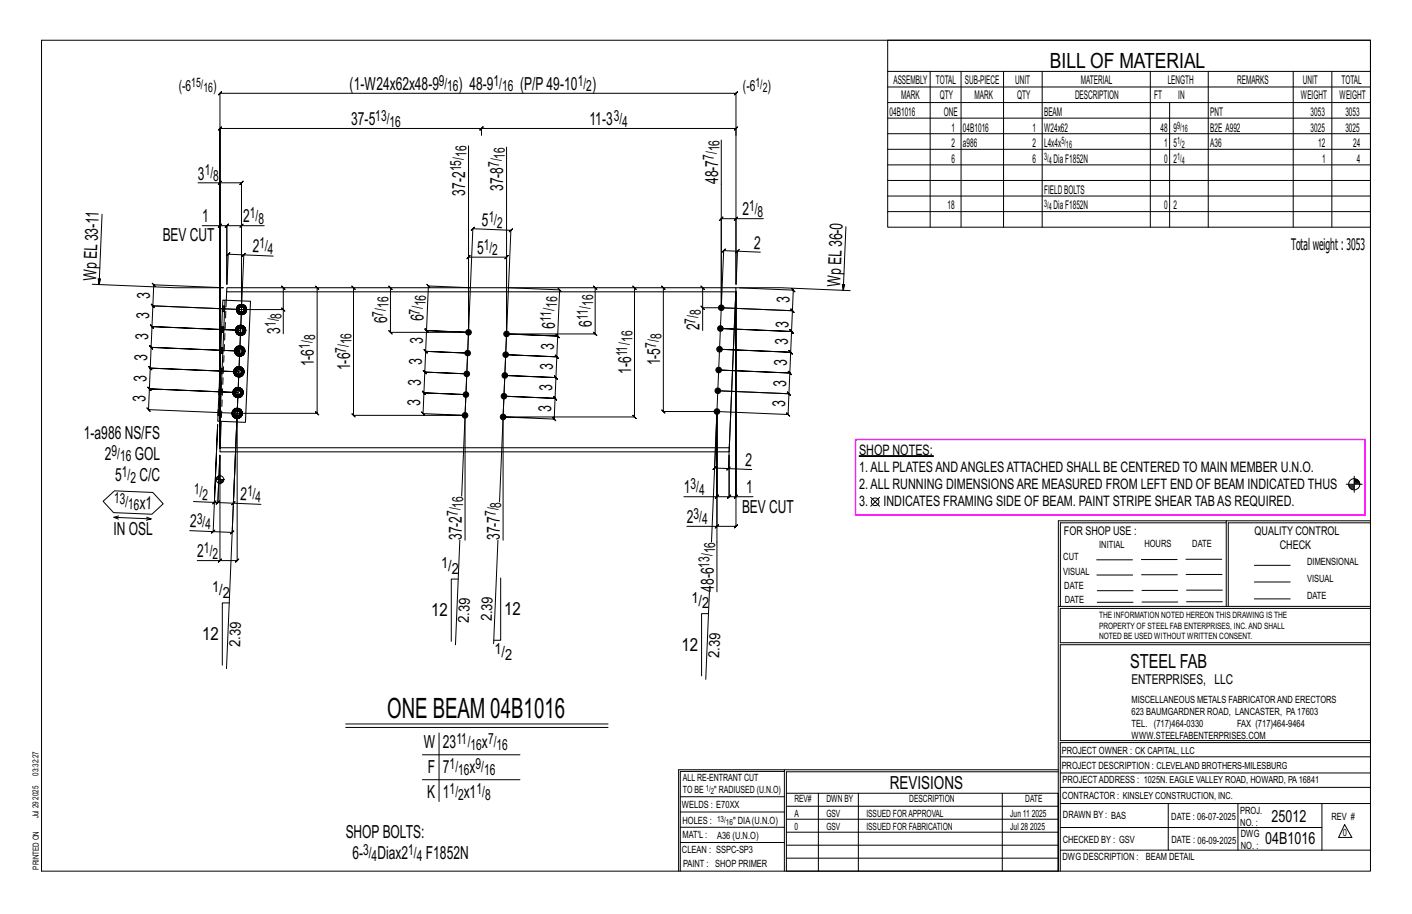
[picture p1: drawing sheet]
<svg xmlns="http://www.w3.org/2000/svg" width="432mm" height="279mm" viewBox="0 0 432 279" stroke-linecap="round" stroke-linejoin="round" font-family="sans-serif">
<g fill="#000" stroke="#000" stroke-width=".31">
<path d="M262.7 139.3h22.8v.2h-22.8z"/>
<circle cx="220.6" cy="94.1" r=".86"/>
<circle cx="142.7" cy="114.3" r=".86"/>
<circle cx="143" cy="107.9" r=".86"/>
<circle cx="143.3" cy="101.6" r=".86"/>
<circle cx="154.4" cy="114.8" r=".86"/>
<circle cx="154.6" cy="108.4" r=".86"/>
<circle cx="154.9" cy="102.1" r=".86"/>
<circle cx="219.5" cy="119.5" r=".86"/>
<circle cx="219.8" cy="113.1" r=".86"/>
<circle cx="220" cy="106.8" r=".86"/>
<circle cx="220.3" cy="100.4" r=".86"/>
<circle cx="142.2" cy="127" r=".86"/>
<circle cx="142.5" cy="120.6" r=".86"/>
<circle cx="153.8" cy="127.5" r=".86"/>
<circle cx="154.1" cy="121.1" r=".86"/>
<circle cx="219.2" cy="125.8" r=".86"/>
</g>
<g fill="none" stroke="#000" stroke-width=".31">
<path d="M12.7 12.3h406.4v254h-406.4zM271.5 12.3h147.6v57.2h-147.6zM147.2 39.3h77.9l-.5 .5 1-1-.5 .5v2.1M147.7 38.8l-1 1zM271.5 21.8h147.6M271.5 26.6h147.6M271.5 31.4h147.6M271.5 36.1h147.6M284.5 21.8v47.7M293.9 21.8v47.7M306.9 21.8v47.7M318.7 21.8v47.7"/>
<path d="M351.8 21.8v47.7M357.7 31.4v38.1M369.5 21.8v47.7M395.5 21.8v47.7M407.3 21.8v47.7M60.5 55.9h6.8v81.2v-68.1h-5.5M67.3 55.9l-.5 .5 1-1zM67.3 55.9h6.6l-.5 .5 1-1-.5 .5v38.7M143.3 44.6v57h-23.9l.5 .5-1-1 .5 .5v-13.6l.5 .5-1-1 .5 .5M147.2 41.4v-2.1l.5-.5-1 1 .5-.5h-79.9l.5-.5-1 1 .5-.5v97.8v-108.6l-.5 .5 1-1-.5 .5h157.8l-.5 .5 1-1-.5 .5v58.4M154.9 45v57.1v-23.5l.5-.5-1 1 .5-.5h-11.6l.5-.5-1 1 .5-.5v23l-2.1 50.1M220.6 42.8v51.3l-2.1 49-.5 .4 1-.9-.5 .5 4.3 .1"/>
<path d="M271.5 40.9h147.6M271.5 45.6h147.6M271.5 50.4h147.6M271.5 55.2h147.6M271.5 59.9h147.6M31.2 65.5l-.9 21.5-.3-1.8 .8 .1-.5 1.7M66.8 69.5l1-1zM67.3 69h2.1l-.5 .5 1-1-.5 .5v17.9v-17.9l-.5 .5 1-1-.5 .5h4.5M73.4 69.5l1-1zM74 78.4l1.1-1zM74.6 77.9l-4.8-.2 .5-.5-1 1 .5-.5-.4 9.2M80.8 69h-6.9v25.6l-2.5 59.2 8.4 .4"/>
<path d="M83.6 78.3l-9-.4-3.6 84.9 .5-.5-1 .9 .5-.4-5.8-.3M225 77.3l1.1-1zM225.1 66.8h-4.5l.5-.5-1 1 .5-.5v27.3M225.5 76.8l-4.2-.2 .5-.5-1 1 .5-.5-.7 17.5M225.6 66.3l-1 1zM232.5 77.1l-7-.3-.4 10.1M233.4 66.8h-8.3v20.1M258.7 69.3l-.8 19.5-.3-1.8h.7l-.4 1.8M271.5 64.7h147.6M28.2 86.9l25.4 1.1h14.7l-21.3-.9-.5-.6 1 1.1-.5-.5-.3 6.4-.4-.5 .9 1-.5-.5 27.2 1.1M72.3 94.6h.5M72.5 94l.4 .2-.1 .4"/>
<path d="M72.7 95.7l.5 .3M72.8 94.6l.1 .4-.5 .2M72.9 94.2l.3-.3-.4-.4a1.56 1.56 0 0 0-.1 2.2l.4-.4-.2-.3M73.1 99.5l-.6 .3M73.1 95.3l.3 .3-.2 .4 .6 .2M73.3 93.2l-.5 .3M73.4 95.6l.4 .1v.5l.6-.1M73.6 99.9l.4 .1 .2-.4 .5 .3-.4 .4M73.7 99.5h-.6l.1 .5-.3 .2M73.9 94.6l-27.2-1.1-.4-.5 .9 1-.5-.5-.2 6.3-.5-.5 1 1.1-.5-.6 27.1 1.2-27.1-1.2-.5-.5 1 1.1-.5-.6-.3 6.4-.5-.5 1 1-.5-.5 27.1 1.1-27.1-1.1-.5-.5 1 1-.5-.5-.3 6.3-.4-.5 .9 1.1-.5-.6 27.2 1.2-27.2-1.2-.4-.5 .9 1.1-.5-.6-.2 6.4-.5-.5 1 1-.5-.5 27.1 1.1-27.1-1.1-.5-.5 1 1-.5-.5-.3 6.3-.5-.5 1 1-.5-.5 27.1 1.2M73.9 94.6h12.7v7.4M73.9 93.6l.4 .1 .2-.5 .5 .4-.4 .3"/>
<path d="M73.9 93.1l-.6 .1 .2 .5-.3 .2M74.2 99.6l-.5-.1-.1 .4-.4 .1M74.3 93.7l.6 1h.5l-.2 .6M74.5 93.2l-.6-.1v.5l-.4 .1M74.5 95.4l.4 .4-.5 .3-.2-.5-.4 .1M74.7 99.9l.3 .5-.5 .2M74.8 95.1l.4 .2-.3 .5M74.9 94.7l-.7 .9M75 93.6l.3 .5-.5 .2M75.3 94.1l.1 .6M86.1 94.1l1 1zM86.6 88l-.5-.5 1 1-.5-.5v6.6"/>
<path d="M97 88l-.5-.5 1 1-.5-.5v38.4l-.5-.5 1 1-.5-.5h-24.5M108.1 88l-.5-.5 1 1-.5-.5v39l-.5-.5 1 1-.5-.5h34.1l-12.8-.6 .5 .6-1-1.1 .5 .5 .2-6.3 .5 .5-.9-1 .4 .5 12.9 .5-12.9-.5 .5 .5-.9-1 .4 .5 .3-6.4 .5 .6-1-1.1 .5 .5 12.8 .6-12.8-.6 .5 .6-1-1.1 .5 .5 .3-6.3 .4 .5-.9-1 .5 .5 12.8 .5-12.8-.5 .4 .5-.9-1 .5 .5 .2-6.3 .5 .5-.9-1.1 .4 .6 12.9 .5-12.9-.5 .5 .5-.9-1.1 .4 .6 .6-13.7 .5 .5-1-1 .5 .5 12.8 .6M155.5 88l15.6 .6-.4-.5 .9 1-.5-.5-.6 14.1-.4-.5 .9 1.1-.5-.6-15.6-.6 15.6 .6-.4-.5 .9 1.1-.5-.6-.2 6.4-.5-.5 1 1-.5-.5-15.7-.7 15.7 .7-.5-.5 1 1-.5-.5-.3 6.3-.5-.5 1 1-.5-.5-15.6-.6 15.6 .6-.5-.5 1 1-.5-.5-.3 6.4-.4-.6 .9 1.1-.5-.5-15.6-.7 15.6 .7-.4-.6 .9 1.1-.5-.5-.2 6.3-.5-.5 1 1-.5-.5-15.7-.6h40.2l.5 .5-1-1 .5 .5v-39.5l.5 .5-1-1 .5 .5M182 88l-.5-.5 1 1-.5-.5v14.1l-.5-.5 1 1-.5-.5h-27.1l-2.1 51.3M202.9 88l-.5-.5 1 1-.5-.5v37.8l-.5-.5 1 1-.5-.5h16.3v55.1M214.4 93.6l1 1zM214.9 88l-.5-.5 1 1-.5-.5v6.1M220.6 94.1l21.7 .9-.5-.5 1 1-.5-.5-.2 6.3-.5-.5 .9 1.1-.4-.6-21.8-.9 21.8 .9-.5-.5 .9 1.1-.4-.6-.3 6.4-.5-.5 1 1-.5-.5-21.8-.9 21.8 .9-.5-.5 1 1-.5-.5-.3 6.3-.4-.5 .9 1-.5-.5-21.7-.9 21.7 .9-.4-.5 .9 1-.5-.5-.2 6.4-.5-.6 .9 1.1-.4-.5-21.8-.9 21.8 .9-.5-.6 .9 1.1-.4-.5-.3 6.3-.5-.5 1 1-.5-.5-21.8-.9-1.6 39.9M220.6 94.1h-5.7v6.9M224.9 92.2l-2.1 51 7.1 .3M225.1 88h13.7l21.2 .8M226.1 88l16.5 .7-.5-.5 1 1-.5-.5-.3 6.3-.5-.5 1 1-.5-.5-21.7-.9"/>
<path d="M71.3 119.9l.5 .1M71.4 119.4l.5 .2-.1 .4M71.5 113.6h.5M71.7 113l.4 .2-.1 .4M71.8 120v.4l-.4 .1M71.8 107.3h.5M71.9 119.6l.2-.3-.4-.4a1.56 1.56 0 0 0 0 2.1l.3-.3-.2-.3M71.9 114.7l.5 .4M71.9 106.7l.5 .2-.1 .4M72 113.6l.1 .4-.5 .2M72.1 100.9h.5M72.1 113.2l.3-.3-.4-.4a1.56 1.56 0 0 0-.1 2.2l.4-.3-.2-.4"/>
<path d="M72.2 108.4l.5 .3M72.2 100.3l.5 .2-.1 .4M72.3 118.6l-.6 .3M72.3 107.3l.1 .4-.5 .1M72.3 114.4l.3 .2-.2 .5 .6 .1M72.4 106.9l.2-.3-.3-.4a1.56 1.56 0 0 0-.1 2.2l.4-.4-.2-.3M72.5 102l.4 .4M72.5 112.2l-.5 .3M72.6 100.9v.4l-.5 .2M72.6 108l.3 .2-.2 .5 .6 .1M72.6 114.6l.4 .1v.5l.6-.1M72.7 100.5l.2-.3-.4-.4a1.56 1.56 0 0 0 0 2.2l.3-.3-.2-.4"/>
<path d="M72.8 105.9l-.5 .3M72.8 119l.4 .1 .2-.5 .5 .4-.4 .3M72.8 101.7l.4 .2-.3 .5 .6 .1M72.9 118.5l-.6 .1 .1 .4-.3 .3M72.9 108.2l.4 .1v.5h.5M73.1 112.6l.4 .1 .2-.4 .5 .3-.4 .4M73.1 112.1l-.6 .1 .2 .5-.3 .2M73.2 101.9l.3 .1v.5l.6-.1M73.2 119.1l.6 1h.5l-.1 .6M73.4 106.3l.4 .1 .2-.5 .4 .4-.3 .3M73.4 105.8l-.6 .1 .2 .5-.4 .2M73.4 118.6l-.5-.1-.1 .5h-.4"/>
<path d="M73.5 112.7l.6 1h.5l-.2 .6M73.7 112.3l-.6-.2v.5l-.4 .1M73.8 114.4l.3 .4-.5 .3-.2-.5-.4 .1M73.8 106.4l.5 1h.5l-.1 .6M73.9 119l.3 .5-.5 .2M74 105.9l-.6-.1v.5l-.4 .1M74 114.1l.4 .2-.3 .5M74 108.1l.4 .3-.6 .4-.1-.5h-.4M74 100l.6 1h.5l-.1 .6M74.1 113.7l-.7 .9M74.2 112.6l.3 .5-.5 .2M74.2 119.5l.1 .6"/>
<path d="M74.2 107.7l.5 .3-.3 .4M74.3 101.7l.3 .4-.5 .3-.2-.5-.4 .1M74.3 107.4l-.6 .9M74.4 106.3l.4 .5-.5 .2M74.5 113.1l.1 .6M74.5 101.4l.5 .2-.4 .5M74.6 101l-.7 .9M74.8 106.8v.6M75 100.4l.1 .6M71 126.3h.5M71.1 125.7l.5 .2-.1 .4M71.4 127.4l.5 .3"/>
<path d="M71.5 126.3l.1 .4-.5 .2M71.6 125.9l.2-.3-.3-.4a1.56 1.56 0 0 0-.1 2.2l.4-.4-.2-.3M71.7 121l.4 .4M71.8 127l.3 .3-.2 .4 .6 .2M72 124.9l-.5 .3M72 120.7l.4 .2-.3 .5 .6 .1M72.1 127.3l.4 .1v.5l.6-.1M72.4 120.9l.3 .1v.5l.6-.1M72.5 126.4v45l.5-.5-1 1 .5-.5h-5.2M72.5 126.4l-3.2 78M72.6 125.3l.4 .1 .2-.4 .4 .3-.3 .4M72.6 124.8l-.6 .1 .2 .5-.4 .2"/>
<path d="M73 125.4l.6 1h.4l-.1 .6M73.2 125l-.6-.2v.5l-.4 .1M73.2 127.1l.4 .4-.5 .3-.2-.5-.4 .1M73.5 126.8l.4 .2-.3 .5M73.5 120.8l.3 .3-.5 .3-.2-.4h-.4M73.6 126.4l-.7 .9M73.6 125.3l.4 .5-.5 .2M73.7 120.4l.5 .3-.4 .4M73.8 120.1l-.7 .9M74 125.8v.6M31.5 153.2l3.5-3.2 11.7 .5 3.2 3.5-3.5 3.2-11.7-.5zM34.8 158.1l11.4 .5-1.4 .4"/>
<path d="M36.3 157.7l-1.5 .4 1.4 .6M44.8 158.1l1.4 .5M59.2 153.3l6.4 .3 1-23.8-1.4 32.7-7.2-.3M65 154.1l1.1-1zM65.6 153.6h1l-.5 .5 1-.9-.5 .4 .6-14.4-.6 14.4-.5 .5 1-.9-.5 .4 4.8 .2M65.9 146.6h2.8M66.2 146.1v.5M66.4 145.8v.8M66.6 145.6v1M66.8 145.5v1.1M67.1 145.4v1.2M67.3 148v-8.8v32.2h-7"/>
<path d="M67.5 146.6v1.1M67.7 146.6v1.1M67.9 146.6v1M68.1 146.6v.8M68.3 146.6v.5M70.9 154.3l1-1zM209.1 151.8h10.1v-26v35.1h-9.2M219.2 151.8l.5-.5-1 1zM219.2 151.8h3.8l-.5 .5 1-1-.5 .5v-12.6v12.6l-.5 .5 1-1-.5 .5h2.1M222.2 143.7l1.1-.9zM225.1 151.8l.5-.5-1 1zM230.3 151.8h-5.2v-62.8v71.9l.5-.5-1 1 .5-.5h-5.9"/>
<path d="M266.3 152l2.7 2.7M269 152l-2.7 2.7M375 159.8h-50.7v25.6M375 159.2h-51.3l-.1 107.1M411.7 148h4.9M412.4 148.3h1.7M412.5 148.6h1.6M412.6 148.9h1.5M412.9 149.2h1.2M413.2 149.5h.9M414.1 145.6v4.9M414.1 147.8h1.7"/>
<path d="M414.1 146.9h1.3M414.1 146.6h1M414.1 147.5h1.6M414.1 147.2h1.5M419.1 159.2h-44.1v26.2M419.1 159.8h-43.5v25.6M64.7 163l1-1zM66.8 171.9l1-1zM140.1 177h-2.1v19M140.6 165.1l-1.3 32M142.2 165.1v-38.1l2.4-57.1-.5 .5 1-1-.5 .5 11.6 .5-.5 .5 1.1-1-.6 .5-2.4 57.1v37.6M152.3 165.1l-1.3 31.7"/>
<path d="M153.1 176.7v19h-2.1M219.2 160.9l.5-.5-1 1zM335.4 171.1h10.9M335.4 175.8h11M349 171h11M349.1 175.7h11M362.7 171h10.9M362.7 175.6h11M383.6 172.8h11M383.6 177.9h11M70.1 184.3h-2.1v19M216.7 187.6h-2.2v19"/>
<path d="M216.9 180.9l-1.1 26.8M323.7 185.4h95.4M335.5 184.1h11M335.5 180.6h11M349.2 184h11M349.2 180.5h11M362.9 180.4h10.9M362.9 184h10.9M383.6 183.1h11M419.1 186h-94.9v10.5h94.9M419.1 197.1h-94.9v29.3h94.9v.6h-94.9v39.3M105.7 221.3h80.2"/>
<path d="M105.7 222.4h80.2M129.2 230.7h29.8M129.2 238.4h29.8M134.3 224.1v20.9M239.9 235.8h-31.9v30.5M239.9 235.3h-32.4v31M323.6 235.3h-83.7v31M323.6 235.9h-83.1v6.6M324.2 236.3h94.9M324.2 231.4h94.9M208 252.9h31.9M208 257.5h31.9"/>
<path d="M208 243.6h31.9M208 248.2h31.9M240.5 242.5h83.1v23.8h-83.1zM240.5 258.4h83.1M240.5 254.4h83.1M240.5 250.4h83.1M240.5 246.5h83.1M250.3 242.5v23.8M262.5 242.5v23.8M306.5 242.5v23.8M324.2 253h80.1M324.2 245.6h94.9"/>
<path d="M324.2 259.9h94.9M324.2 240.7h94.9M357.3 245.6v14.3M378.6 245.6v14.3M404.3 245.6v14.3M411.2 252.1l2.2 3.9h-4zM240.5 262.3h83.1"/>
<circle cx="67.3" cy="146.6" r="1.16"/>
<circle cx="267.6" cy="153.4" r="1.17"/>
<circle cx="414.1" cy="148" r="1.71"/>
</g>
<path d="M261.7 134.4h155.8v23h-155.8z" fill="none" stroke="#f0f" stroke-width=".5"/>
<path d="M68.1 91.7l.7 .1-1.5 37h-.7zM68.8 91.8l7.8 .3-1.5 37-7.8-.3M69.3 89.2l-.1 2.6M69.4 88h155.7l-.1 1.2h-155.7zM225 89.2l-2 47.7M67.3 136.9h155.7v1.2h-155.7zM67.7 128.8l-.4 8.1" fill="none" stroke="#000" stroke-width=".32"/>
<g fill="none" stroke="#000" stroke-width=".31" stroke-dasharray="2 1.4">
<path d="M67.8 99.9l.7 .1M68 95.2l.7 .1zM68 95.2v-.2M68 94.7v.3h.7v.2M68 94.4v-.3h.7v.3M68 94.1l.1-.3h.6v.3M68.1 93.8v-.2h.6v.2M68.1 93.6h.6M68.7 94.7v-.3h-.7v.3h.7v.3M69.2 91.8l-1.5 37M72.3 94.6l.1 .6zM72.3 94.6l.8-1.3-.8 1.3 .7 1.3-.7-1.3h.5"/>
<path d="M72.4 95.2l.3 .5zM72.4 94l-.1 .6zM72.4 95.2l.5-.2-.1-.4M72.5 94l.4 .2-.1 .4M72.5 99.8l-.4 .5zM72.5 99.8l.5-.3zM72.5 99.8l.6-.3zM72.5 99.8l.6-.3M72.7 95.7l.5 .4zM72.7 95.7l.5 .3zM72.7 95.7l.5 .3M72.8 93.5l-.4 .5z"/>
<path d="M72.8 93.5l.5-.4zM72.8 93.5l.5-.3zM72.8 93.5l.5-.3M72.9 99.6l1.5 .1zM72.9 95l.5 .6M72.9 94.2l.6-.5M73 99.5l.7-.1zM73 95.9l1.6 .1zM73.1 94.6v.4zM73.1 95l.3 .3zM73.1 93.3h1.6zM73.2 93.9l-.4-.4-.5 1.1 .2-.6-.1 1.2 .3 .5-.3-.5 .3 .5 .4-.4"/>
<path d="M73.2 94.2l-.1 .4zM73.2 94.2l.3-.3zM73.2 96.1l.6 .1zM73.3 93.1l.6-.1zM73.4 95.6l.4 .1v.5l-.6-.2 .6 .2-.6-.2zM73.4 95.3l.4 .1zM73.5 93.9l.4-.1zM73.7 99.5h-.6h.6h-.6l.1 .5 .4-.1M73.7 99.5l.5 .1-.5-.1 .5 .1-.2 .4-.4-.1zM73.7 99.4l.5 .1zM73.8 96.2l.6-.1zM73.8 96.2l.6-.1"/>
<path d="M73.8 95.7l.4-.1 .2 .5M73.8 95.4l.4-.1zM73.9 93.8l.4 .2zM73.9 93.1l-.6 .1 .6-.1-.6 .1 .2 .5 .4-.1M73.9 93.1l.6 .1-.6-.1 .6 .1-.2 .5-.4-.1zM73.9 93l.6 .2zM74.2 95.6l.3-.2M74.2 95.3l.3-.2zM74.2 99.6l.5 .3zM74.2 99.6l.5 .3M74.2 99.5l.6 .4zM74.3 94l.3 .3z"/>
<path d="M74.3 93.7l.3 .2M74.4 96.1l.5-.3zM74.4 96.1l.5-.3M74.4 99.7l.7 1.3zM74.5 93.2l.5 .4zM74.5 93.2l.5 .4M74.6 94.3v.4zM74.6 94.7l-.1 .4zM74.7 93.3l.7 1.4zM74.7 99.9l-.4 .4 .3 .7h.5l-.1 .6M74.8 99.9l.3 .5zM74.8 95.1l.4 .2-.3 .5"/>
<path d="M74.8 94.3l.5-.2-.3-.5M74.9 95.8l-.4-.4 .4-.7M75 93.6l-.4 .3 .3 .8h.5l-.2 .6M75 93.6l.3 .5zM75.3 95.3l-.4 .5zM75.3 94.1l.1 .6zM75.3 94.1l.1 .6M75.4 94.7l-.8 1.3zM75.4 94.7l-.1 .6zM67 119.8v-.4l.7 .1-.1 .3M67 119.4v-.2h.7v.3M67 119.2v-.2h.7v.2"/>
<path d="M67 119h.7M67.2 114.2l.7 .1zM67.2 114.2v-.2M67.2 113.7v.3l.7 .1v.1M67.2 113.4v-.3h.7v.3M67.2 113.1l.1-.3h.6v.3M67.3 112.8v-.2l.6 .1v.1M67.3 112.6l.6 .1M67.5 107.9l.6 .1zM67.5 107.9v-.2M67.5 107.4v.3h.7l-.1 .2M67.5 107.1v-.4l.7 .1v.3"/>
<path d="M67.5 106.7v-.2h.7v.3M67.5 106.5v-.2h.7v.2M67.5 106.3h.7M67.7 101.5l.7 .1zM67.7 101.5v-.2M67.7 101.1v.2l.7 .1v.2M67.8 100.7v-.3h.7l-.1 .4M67.8 100.4v-.3l.7 .1v.2M67.8 100.1v-.2l.7 .1v.2M67.9 113.8v-.4h-.7v.3l.7 .1v.3M68.2 107.4v-.3h-.7v.3h.7v.3M68.4 101.1v-.3l-.6-.1-.1 .4h.7v.3"/>
<path d="M71.2 119.9l.1 .7zM71.3 119.9l.1 .6zM71.3 119.9l.8-1.2-.8 1.2 .7 1.4-.7-1.4 .5 .1M71.4 119.3l-.2 .6zM71.4 119.4l.5 .2-.1 .4M71.5 113.6l.1 .6zM71.5 113.6l.8-1.3-.8 1.3 .7 1.4-.7-1.4h.5M71.6 114.2l.3 .5zM71.6 113l-.1 .6zM71.6 114.2l.5-.2-.1-.4M71.7 113l.4 .2-.1 .4M71.7 118.8l-.3 .5z"/>
<path d="M71.7 118.8l.5-.3zM71.7 107.3l.1 .6zM71.7 118.9l.6-.3zM71.7 118.9l.6-.3M71.8 107.3l.1 .5zM71.8 107.3l.8-1.3-.8 1.3 .7 1.3-.7-1.3h.5M71.8 107.9l.3 .5zM71.9 119.6l.5-.6M71.9 114.7l.5 .4zM71.9 106.7l-.2 .6zM71.9 107.8l.5-.1-.1-.4M71.9 114.7l.5 .4"/>
<path d="M71.9 106.7l.5 .2-.1 .4M72 112.5l-.4 .5zM72 112.5l.5-.3zM72 120l.1 .4zM72 100.9l.1 .6zM72 112.5l.5-.3M72.1 100.9v.6zM72.1 100.9l.8-1.3-.8 1.3 .7 1.4-.7-1.4h.5M72.1 118.7h1.5zM72.1 119.3l-.4-.4-.4 1 .1-.5v1.1l.3 .5-.3-.5 .3 .5 .3-.3M72.1 114l.5 .6M72.1 101.5l.3 .5z"/>
<path d="M72.1 119.6l-.1 .4zM72.1 119.6l.3-.3zM72.1 113.2l.6-.5M72.1 108.4l.6 .4zM72.1 100.3l-.1 .6zM72.1 101.5l.5-.2v-.4M72.2 108.4l.5 .3zM72.2 108.4l.5 .3M72.2 100.3l.5 .2-.1 .4M72.2 118.5l.7-.1zM72.2 115h1.6zM72.2 106.1l-.3 .6z"/>
<path d="M72.2 106.1l.6-.3zM72.3 113.6v.4zM72.3 106.2l.5-.3zM72.3 106.2l.5-.3M72.3 114l.3 .3zM72.3 112.3l1.6 .1zM72.4 112.9l-.4-.4-.5 1.1 .2-.6-.1 1.2 .3 .5-.3-.5 .3 .5 .4-.3M72.4 107.7l.5 .5M72.4 113.2l-.1 .4zM72.4 113.2l.3-.2zM72.4 115.1l.6 .2zM72.4 106.9l.6-.5"/>
<path d="M72.4 102l.5 .4zM72.4 119.3l.4-.1zM72.5 102l.4 .4zM72.5 102l.4 .4M72.5 112.2l.6-.1zM72.5 108.6l1.5 .1zM72.5 107.3l.1 .4zM72.6 107.7l.3 .3zM72.6 106h1.5zM72.6 114.6l.4 .1v.5l-.6-.1 .6 .1-.6-.1zM72.6 114.3l.4 .2zM72.6 106.6l-.3-.4-.5 1.1 .1-.6v1.1l.3 .6-.3-.6 .3 .6 .4-.4"/>
<path d="M72.6 101.3l.6 .6M72.6 106.9l-.1 .4zM72.6 106.9l.4-.3zM72.7 108.8l.6 .1zM72.7 100.5l.5-.5M72.7 113l.4-.1zM72.8 105.8l.6-.1zM72.8 102.3h1.5zM72.8 100.9l.1 .4zM72.8 119.2l.4 .1zM72.9 118.5l-.6 .1 .6-.1-.6 .1 .1 .4h.4M72.9 118.5l.5 .1-.5-.1 .5 .1-.2 .5-.4-.1z"/>
<path d="M72.9 118.4l.6 .2zM72.9 101.3l.3 .4zM72.9 108.2l.4 .1v.5l-.6-.1 .6 .1-.6-.1zM72.9 108l.4 .1zM72.9 100.2l-.4-.4-.4 1.1 .1-.6-.1 1.2 .4 .5-.4-.5 .4 .5 .3-.3M72.9 100.5l-.1 .4zM72.9 100.5l.3-.2zM72.9 102.4l.6 .2zM73 106.6l.4-.1zM73 115.3l.6-.1zM73 115.2l.6-.1zM73 115.2l.6-.1"/>
<path d="M73 114.7l.4-.1 .2 .5M73 114.5l.4-.1zM73.1 112.9l.4 .1zM73.1 112.1l-.6 .1 .6-.1-.6 .1 .2 .5 .4-.1M73.1 112.1l.6 .2-.6-.2 .6 .2-.2 .4-.4-.1zM73.1 112.1l.6 .1zM73.2 101.9l.3 .1v.5l-.6-.1 .6 .1-.6-.1zM73.2 101.7l.4 .1zM73.2 119.3l.3 .3zM73.2 119.1l.3 .2M73.2 100.3l.4-.1zM73.3 108.9l.6-.1z"/>
<path d="M73.3 108.8h.5zM73.3 108.8h.5M73.3 108.3h.4l.1 .5M73.3 108.1l.4-.1zM73.4 106.5l.4 .1zM73.4 105.8l-.6 .1 .6-.1-.6 .1 .2 .5 .4-.1M73.4 105.8l.6 .1-.6-.1 .6 .1-.2 .5-.4-.1zM73.4 105.7l.6 .2zM73.4 114.6l.4-.2M73.4 114.4l.3-.3zM73.4 118.6l.5 .4zM73.4 118.6l.5 .4"/>
<path d="M73.5 118.6l.5 .3zM73.5 113l.3 .3zM73.5 112.7l.3 .3M73.5 119.6l.1 .4zM73.5 102.6l.6-.1zM73.5 102.5l.6-.1zM73.5 102.5l.6-.1M73.5 102l.4-.1 .2 .5M73.6 101.8l.3-.1zM73.6 115.1l.5-.3zM73.6 115.1l.5-.3M73.6 118.7l.7 1.4z"/>
<path d="M73.6 115.2l.5-.4zM73.6 100.2l.4 .1zM73.7 108.3l.3-.2M73.7 108l.3-.3zM73.7 112.3l.5 .3zM73.7 112.3l.5 .3M73.7 112.2l.5 .4zM73.7 119.7l.5-.2-.3-.5M73.8 106.6l.2 .4zM73.8 106.4l.3 .2M73.8 113.3v.4zM73.8 113.7l-.1 .4z"/>
<path d="M73.8 108.8l.6-.4zM73.8 108.8l.6-.4M73.9 112.4l.7 1.3zM73.9 108.8l.5-.3zM73.9 119l-.4 .3 .3 .8h.5l-.1 .6M73.9 101.9l.4-.2M73.9 101.7l.4-.3zM74 118.9l.3 .6zM74 105.9l.4 .4zM74 105.9l.4 .4M74 114.1l.4 .2-.3 .5M74 105.9l.5 .3z"/>
<path d="M74 113.3l.5-.2-.3-.5M74 100.3l.3 .3zM74 100l.3 .3M74 107l.1 .4zM74.1 114.8l-.3-.4 .3-.7M74.1 107.4l-.1 .3zM74.1 102.4l.5-.3zM74.1 102.4l.5-.3M74.1 106l.7 1.4zM74.1 102.5l.6-.4zM74.2 112.6l-.4 .4 .3 .7h.5l-.2 .6M74.2 119.5l.1 .6z"/>
<path d="M74.2 119.5l.1 .6M74.2 112.6l.3 .5zM74.2 107.7l.5 .3-.3 .4M74.3 119.5l.1 .6zM74.3 107l.5-.2-.4-.5M74.3 100.6l.1 .4zM74.4 108.4l-.4-.3 .3-.7M74.4 101l-.1 .4zM74.4 106.3l-.3 .3 .2 .8h.5l-.1 .6M74.5 114.3l-.4 .5zM74.5 113.1l.1 .6zM74.5 113.1l.1 .6"/>
<path d="M74.5 106.2l.3 .6zM74.5 101.4l.5 .2-.4 .5M74.5 100.6l.5-.2-.3-.5M74.6 113.7l-.8 1.3zM74.6 102.1l-.3-.4 .3-.7M74.6 113.7l-.1 .6zM74.8 108l-.4 .5zM74.8 106.8v.6zM74.8 106.8v.6M74.8 106.8l.1 .6zM74.8 107.4l-.8 1.3zM74.9 107.4l-.1 .6z"/>
<path d="M75 101.6l-.3 .5zM75 100.4l.1 .6zM75 100.4l.1 .6M75.1 100.4l.1 .6zM75.1 101l-.8 1.3zM75.2 101l-.2 .6zM66.7 126.9l.6 .1zM66.7 126.9v-.2M66.7 126.4v.3h.7l-.1 .2M66.7 126.1v-.3h.7v.3M66.7 125.8v-.3h.7v.3M66.7 125.5v-.2h.7v.2"/>
<path d="M66.7 125.3h.7M66.9 120.6l.7 .1zM66.9 120.6v-.2M67 120.1l-.1 .3h.7v.2M67.4 126.5v-.4h-.7v.3l.7 .1v.2M67.6 120.1v-.3h-.6v.3h.6v.3M70.9 126.3l.1 .6zM71 126.3l.1 .6zM71 126.3l.8-1.3-.8 1.3 .7 1.3-.7-1.3h.5M71 126.9l.4 .5zM71.1 125.7l-.2 .6zM71.1 126.9l.5-.2-.1-.4"/>
<path d="M71.1 125.7l.5 .2-.1 .4M71.3 120.6l.3 .5zM71.4 127.4l.5 .4zM71.4 120.5l.4-.1v-.4M71.4 127.4l.5 .3zM71.4 127.4l.5 .3M71.5 125.2l-.4 .5zM71.5 125.2l.5-.3zM71.5 125.2l.5-.3M71.6 126.7l.5 .6M71.6 125.9l.6-.5M71.6 121.1l.5 .3z"/>
<path d="M71.7 121l.4 .4zM71.7 121l.4 .4M71.7 127.6l1.5 .1zM71.7 126.3l.1 .4zM71.8 126.7l.3 .3zM71.8 125l1.5 .1zM71.8 125.6l-.3-.4-.5 1.1 .1-.6v1.2l.3 .5-.3-.5 .3 .5 .4-.4M71.8 120.4l.6 .5M71.8 125.9l-.1 .4zM71.8 125.9l.4-.3zM71.9 127.8l.6 .1zM72 124.9l.6-.1z"/>
<path d="M72 121.3l1.5 .1zM72.1 120.4l.3 .3zM72.1 127.3l.4 .1v.5l-.6-.2 .6 .2-.6-.2zM72.1 127l.4 .1zM72.1 121.4l.6 .2zM72.2 125.6h.4zM72.4 120.9l.3 .1v.5l-.6-.1 .6 .1-.6-.1zM72.4 120.7l.4 .1zM72.5 127.9l.6-.1zM72.5 127.9l.6-.1M72.5 127.4l.4-.1 .2 .5M72.5 127.1h.4z"/>
<path d="M72.6 125.6l.4 .1zM72.6 124.8l-.6 .1 .6-.1-.6 .1 .2 .5 .4-.1M72.6 124.8l.6 .2-.6-.2 .6 .2-.2 .4-.4-.1zM72.6 124.8l.6 .1zM72.7 121.6l.6-.1zM72.7 121.5l.6-.1zM72.7 121.5l.6-.1M72.7 121h.4l.2 .4M72.8 120.8l.4-.1zM72.9 127.3l.3-.2M72.9 127.1l.3-.3zM73 125.7l.2 .3z"/>
<path d="M73 125.4l.3 .3M73.1 127.8l.5-.3zM73.1 127.8l.5-.3M73.1 121l.4-.2M73.2 120.7l.3-.3zM73.2 125l.4 .3zM73.2 125l.4 .3M73.2 124.9l.5 .4zM73.2 126l.1 .4zM73.3 126.4l-.1 .4zM73.3 121.4l.5-.3zM73.3 121.4l.5-.3"/>
<path d="M73.3 125.1l.7 1.3zM73.3 121.5l.6-.3zM73.5 126.8l.4 .2-.3 .5M73.5 126l.5-.2-.4-.5M73.6 127.5l-.4-.4 .4-.7M73.6 120l-.1 .4zM73.6 125.3l-.3 .4 .3 .7h.4l-.1 .6M73.7 125.3l.3 .5zM73.7 120.4l.5 .3-.4 .4M73.8 121.1l-.3-.3 .3-.7M74 127l-.4 .5zM74 125.8v.6z"/>
<path d="M74 125.8v.6M74 125.8l.1 .6zM74 126.4l-.8 1.3zM74.1 126.4l-.1 .6zM74.2 120.7l-.3 .5zM74.3 120.1l-.8 1.3zM74.4 120.1l-.2 .6z"/>
</g>
<text font-size="8.6" x="118.4" y="219.3">ONE BEAM 04B1016</text>
<text font-size="6.4" x="321.1" y="20.7">BILL OF MATERIAL</text>
<text font-size="5.9" x="345.6" y="204.1">STEEL FAB</text>
<g font-size="5.5">
<text x="106.9" y="27.5">(1-W24x62x48-9</text>
<text x="140.3" y="27.5">) 48-9</text>
<text x="159.1" y="27.5">(P/P49-10</text>
<text x="181" y="27.5">)</text>
<text x="107.4" y="38.3">37-5</text>
<text x="180.3" y="38.3">11-3</text>
<text x="60.5" y="54.9">3</text>
<text x="142.3" y="59.8" transform="rotate(-90 142.3 59.8)">37-2</text>
<text x="153.9" y="58.5" transform="rotate(-90 153.9 58.5)">37-8</text>
<text x="219.6" y="56.3" transform="rotate(-90 219.6 56.3)">48-7</text>
<text x="227" y="65.9">2</text>
<text x="61.8" y="68">1</text>
<text x="74.4" y="68">2</text>
<text x="147.3" y="69" transform="rotate(2 147.3 69)">5</text>
<text x="49.8" y="73.6">BEV CUT</text>
<text x="77.2" y="77" transform="rotate(2 77.2 77)">2</text>
<text x="145.9" y="77.6">5</text>
<text x="230.5" y="76" transform="rotate(2 230.5 76)">2</text>
<text x="29.4" y="85.9" transform="rotate(-88 29.4 85.9)">WpEL33-11</text>
<text x="256.9" y="87.7" transform="rotate(-88 256.9 87.7)">WpEL36-0</text>
<text x="45.8" y="91.4" transform="rotate(-88 45.8 91.4)">3</text>
<text x="241.4" y="92.6" transform="rotate(-88 241.4 92.6)">3</text>
<text x="45.6" y="97.7" transform="rotate(-88 45.6 97.7)">3</text>
<text x="118.4" y="98.9" transform="rotate(-90 118.4 98.9)">6</text>
<text x="129.6" y="98.3" transform="rotate(-88 129.6 98.3)">6</text>
<text x="169.6" y="100.6" transform="rotate(-88 169.6 100.6)">6</text>
<text x="181" y="100" transform="rotate(-90 181 100)">6</text>
<text x="213.9" y="101" transform="rotate(-90 213.9 101)">2</text>
<text x="241.1" y="100.2" transform="rotate(-88 241.1 100.2)">3</text>
<text x="45.3" y="104" transform="rotate(-88 45.3 104)">3</text>
<text x="85.6" y="102" transform="rotate(-90 85.6 102)">3</text>
<text x="129.3" y="105.2" transform="rotate(-88 129.3 105.2)">3</text>
<text x="169.4" y="106.9" transform="rotate(-88 169.4 106.9)">3</text>
<text x="240.9" y="105.5" transform="rotate(-88 240.9 105.5)">3</text>
<text x="45" y="110.3" transform="rotate(-88 45 110.3)">3</text>
<text x="96" y="112" transform="rotate(-90 96 112)">1-6</text>
<text x="107.1" y="113.2" transform="rotate(-90 107.1 113.2)">1-6</text>
<text x="129" y="111.6" transform="rotate(-88 129 111.6)">3</text>
<text x="169.1" y="113.2" transform="rotate(-88 169.1 113.2)">3</text>
<text x="201.9" y="111.7" transform="rotate(-90 201.9 111.7)">1-5</text>
<text x="240.6" y="111.8" transform="rotate(-88 240.6 111.8)">3</text>
<text x="44.8" y="116.7" transform="rotate(-88 44.8 116.7)">3</text>
<text x="128.7" y="117.9" transform="rotate(-88 128.7 117.9)">3</text>
<text x="168.8" y="119.6" transform="rotate(-88 168.8 119.6)">3</text>
<text x="193" y="114.3" transform="rotate(-90 193 114.3)">1-6</text>
<text x="240.4" y="118.2" transform="rotate(-88 240.4 118.2)">3</text>
<text x="44.5" y="123" transform="rotate(-88 44.5 123)">3</text>
<text x="128.5" y="124.2" transform="rotate(-88 128.5 124.2)">3</text>
<text x="168.6" y="125.9" transform="rotate(-88 168.6 125.9)">3</text>
<text x="240.1" y="124.5" transform="rotate(-88 240.1 124.5)">3</text>
<text x="25.6" y="134.1">1-a986 NS/FS</text>
<text x="32" y="140.7">2</text>
<text x="41.2" y="140.7">GOL</text>
<text x="227.9" y="142.5" transform="rotate(2 227.9 142.5)">2</text>
<text x="35.2" y="147.2">5</text>
<text x="42.7" y="147.2">C/C</text>
<text x="42.6" y="155.5" transform="rotate(2 42.6 155.5)">x1</text>
<text x="73.4" y="152.9" transform="rotate(2 73.4 152.9)">2</text>
<text x="209.1" y="150.9">1</text>
<text x="228.2" y="150.9">1</text>
<text x="58.1" y="161.2" transform="rotate(2 58.1 161.2)">2</text>
<text x="210" y="159.9">2</text>
<text x="226.9" y="156.7">BEV CUT</text>
<text x="34.7" y="163.6">IN OSL</text>
<text x="141.2" y="165.1" transform="rotate(-90 141.2 165.1)">37-2</text>
<text x="152.9" y="165.1" transform="rotate(-90 152.9 165.1)">37-7</text>
<text x="60.3" y="170.4">2</text>
<text x="218.3" y="180.9" transform="rotate(-90 218.3 180.9)">48-6</text>
<text x="131.8" y="188.3">12</text>
<text x="154.2" y="188">12</text>
<text x="61.8" y="195.6">12</text>
<text x="208.4" y="198.9">12</text>
<text x="129.6" y="228.8">W</text>
<text x="135.5" y="228.8">23</text>
<text x="147.4" y="228.8">x</text>
<text x="130.8" y="236.4">F</text>
<text x="135.5" y="236.4">7</text>
<text x="143.6" y="236.4">x</text>
<text x="130.6" y="244">K</text>
<text x="135.5" y="244">1</text>
<text x="141.9" y="244">x1</text>
<text x="272.2" y="241.1">REVISIONS</text>
<text x="105.7" y="256.1">SHOPBOLTS:</text>
<text x="107.8" y="262.7">6-</text>
<text x="115.4" y="262.7">Diax2</text>
<text x="130.2" y="262.7">F1852N</text>
</g>
<g font-size="5.1">
<text x="388.9" y="251.3">25012</text>
<text x="386.9" y="258.1">04B1016</text>
</g>
<text font-size="4.9" x="394.8" y="76.4">Totalweight : 3053</text>
<g font-size="4.7">
<text x="54.6" y="27.7">(-6</text>
<text x="65.1" y="27.7">)</text>
<text x="134.2" y="26.3">9/</text>
<text x="136.8" y="27.9">16</text>
<text x="150.9" y="26.3">1/</text>
<text x="153.5" y="27.9">16</text>
<text x="176.7" y="26.3">1/</text>
<text x="179.3" y="27.9">2</text>
<text x="227.2" y="27.7">(-6</text>
<text x="234.7" y="27.7">)</text>
<text x="114.8" y="37">13/</text>
<text x="119.1" y="38.7">16</text>
<text x="187.7" y="37">3/</text>
<text x="190.3" y="38.7">4</text>
<text x="220" y="46.3" transform="rotate(-90 220 46.3)">16</text>
<text x="62.6" y="53.6">1/</text>
<text x="141" y="52.4" transform="rotate(-90 141 52.4)">15/</text>
<text x="142.7" y="48.1" transform="rotate(-90 142.7 48.1)">16</text>
<text x="152.7" y="51.1" transform="rotate(-90 152.7 51.1)">7/</text>
<text x="154.3" y="48.5" transform="rotate(-90 154.3 48.5)">16</text>
<text x="218.3" y="48.9" transform="rotate(-90 218.3 48.9)">7/</text>
<text x="65.2" y="55.3">8</text>
<text x="229.1" y="64.6">1/</text>
<text x="76.4" y="66.8">1/</text>
<text x="79" y="68.4">8</text>
<text x="149.4" y="67.9" transform="rotate(2 149.4 67.9)">1/</text>
<text x="151.9" y="69.6" transform="rotate(2 151.9 69.6)">2</text>
<text x="231.7" y="66.3">8</text>
<text x="79.3" y="75.9" transform="rotate(2 79.3 75.9)">1/</text>
<text x="81.8" y="77.6" transform="rotate(2 81.8 77.6)">4</text>
<text x="147.9" y="76.4">1/</text>
<text x="150.6" y="78">2</text>
<text x="118.8" y="94.2" transform="rotate(-90 118.8 94.2)">16</text>
<text x="130.2" y="93.6" transform="rotate(-88 130.2 93.6)">16</text>
<text x="170.3" y="94.2" transform="rotate(-88 170.3 94.2)">16</text>
<text x="181.4" y="93.6" transform="rotate(-90 181.4 93.6)">16</text>
<text x="84.4" y="100" transform="rotate(-90 84.4 100)">1/</text>
<text x="86.1" y="97.4" transform="rotate(-90 86.1 97.4)">8</text>
<text x="117.2" y="96.8" transform="rotate(-90 117.2 96.8)">7/</text>
<text x="128.4" y="96.2" transform="rotate(-88 128.4 96.2)">7/</text>
<text x="168.5" y="98.5" transform="rotate(-88 168.5 98.5)">11/</text>
<text x="179.8" y="97.9" transform="rotate(-90 179.8 97.9)">11/</text>
<text x="212.6" y="99" transform="rotate(-90 212.6 99)">7/</text>
<text x="214.3" y="96.4" transform="rotate(-90 214.3 96.4)">8</text>
<text x="94.7" y="106.7" transform="rotate(-90 94.7 106.7)">1/</text>
<text x="96.4" y="104.1" transform="rotate(-90 96.4 104.1)">8</text>
<text x="105.9" y="107.8" transform="rotate(-90 105.9 107.8)">7/</text>
<text x="107.5" y="105.2" transform="rotate(-90 107.5 105.2)">16</text>
<text x="193.5" y="104.6" transform="rotate(-90 193.5 104.6)">16</text>
<text x="200.6" y="106.4" transform="rotate(-90 200.6 106.4)">7/</text>
<text x="202.3" y="103.8" transform="rotate(-90 202.3 103.8)">8</text>
<text x="191.8" y="109" transform="rotate(-90 191.8 109)">11/</text>
<text x="34.1" y="139.4">9/</text>
<text x="36.7" y="141.1">16</text>
<text x="37.3" y="145.9">1/</text>
<text x="39.9" y="147.6">2</text>
<text x="211.2" y="149.6">3/</text>
<text x="34.8" y="153.9" transform="rotate(2 34.8 153.9)">13/</text>
<text x="39.1" y="155.7" transform="rotate(2 39.1 155.7)">16</text>
<text x="59.3" y="151.1" transform="rotate(2 59.3 151.1)">1/</text>
<text x="61.8" y="152.9" transform="rotate(2 61.8 152.9)">2</text>
<text x="75.5" y="151.8" transform="rotate(2 75.5 151.8)">1/</text>
<text x="78.1" y="153.5" transform="rotate(2 78.1 153.5)">4</text>
<text x="141.6" y="155.1" transform="rotate(-90 141.6 155.1)">16</text>
<text x="153.3" y="155.1" transform="rotate(-90 153.3 155.1)">8</text>
<text x="213.8" y="151.3">4</text>
<text x="60.2" y="160.1" transform="rotate(2 60.2 160.1)">3/</text>
<text x="62.7" y="161.8" transform="rotate(2 62.7 161.8)">4</text>
<text x="140" y="157.8" transform="rotate(-90 140 157.8)">7/</text>
<text x="151.6" y="157.8" transform="rotate(-90 151.6 157.8)">7/</text>
<text x="212.1" y="158.7">3/</text>
<text x="214.7" y="160.3">4</text>
<text x="62.4" y="169.1">1/</text>
<text x="65" y="170.8">2</text>
<text x="134.9" y="173.7">1/</text>
<text x="217" y="173.5" transform="rotate(-90 217 173.5)">13/</text>
<text x="218.7" y="169.2" transform="rotate(-90 218.7 169.2)">16</text>
<text x="138.2" y="175.4">2</text>
<text x="64.9" y="181">1/</text>
<text x="68.1" y="182.7">2</text>
<text x="211.4" y="184.3">1/</text>
<text x="214.7" y="186">2</text>
<text x="143.4" y="190.5" transform="rotate(-88 143.4 190.5)">2.39</text>
<text x="150.4" y="190" transform="rotate(-88 150.4 190)">2.39</text>
<text x="73.4" y="197.8" transform="rotate(-88 73.4 197.8)">2.39</text>
<text x="151.2" y="200.1">1/</text>
<text x="154.5" y="201.7">2</text>
<text x="220" y="201.1" transform="rotate(-88 220 201.1)">2.39</text>
<text x="139.6" y="227.5">11/</text>
<text x="149.2" y="227.5">7/</text>
<text x="143.9" y="229.2">16</text>
<text x="151.9" y="229.2">16</text>
<text x="137.5" y="235.2">1/</text>
<text x="140.1" y="236.8">16</text>
<text x="145.4" y="235.2">9/</text>
<text x="148.1" y="236.8">16</text>
<text x="137.5" y="242.8">1/</text>
<text x="140.1" y="244.4">2</text>
<text x="145.8" y="242.8">1/</text>
<text x="148.4" y="244.4">8</text>
<text x="111" y="261.4">3/</text>
<text x="113.7" y="263.1">4</text>
<text x="124.8" y="261.4">1/</text>
<text x="127.4" y="263.1">4</text>
</g>
<g font-size="4.4">
<text x="262.7" y="139.1">SHOP NOTES:</text>
<text x="262.7" y="149.6">2.ALL RUNNING DIMENSIONSARE MEASURED FROM LEFT END OF BEAM INDICATED THUS</text>
<text x="262.7" y="144.3">1.ALL PLATESANDANGLESATTACHED SHALL BE CENTERED TO MAIN MEMBER U.N.O.</text>
<text x="262.7" y="154.8">3.</text>
<text x="270.1" y="154.8">INDICATES FRAMING SIDE OF BEAM. PAINT STRIPE SHEAR TABAS REQUIRED.</text>
</g>
<text font-size="4.2" x="346" y="209.1">ENTERPRISES, LLC</text>
<g font-size="4">
<text x="58.5" y="26.6">15/</text>
<text x="62.2" y="28">16</text>
<text x="231" y="26.6">1/</text>
<text x="233.2" y="28">2</text>
</g>
<g font-size="3.7">
<text x="273.2" y="25.6">ASSEMBLY</text>
<text x="286.2" y="25.6">TOTAL</text>
<text x="295.1" y="25.6">SUB-PIECE</text>
<text x="310.4" y="25.6">UNIT</text>
<text x="330.5" y="25.6">MATERIAL</text>
<text x="357.1" y="25.6">LENGTH</text>
<text x="378.3" y="25.6">REMARKS</text>
<text x="398.4" y="25.6">UNIT</text>
<text x="410.2" y="25.6">TOTAL</text>
<text x="272.1" y="35.5">04B1016</text>
<text x="275.6" y="30.4">MARK</text>
<text x="287.4" y="30.4">QTY</text>
<text x="288.6" y="35.5">ONE</text>
<text x="298" y="30.4">MARK</text>
<text x="311" y="30.4">QTY</text>
<text x="319.3" y="35.5">BEAM</text>
<text x="328.7" y="30.4">DESCRIPTION</text>
<text x="353" y="30.4">FT</text>
<text x="360.3" y="30.4">IN</text>
<text x="370.1" y="35.5">PNT</text>
<text x="397.8" y="30.4">WEIGHT</text>
<text x="400.8" y="35.5">3053</text>
<text x="409.6" y="30.4">WEIGHT</text>
<text x="411.4" y="35.5">3053</text>
<text x="290.9" y="40.2">1</text>
<text x="294.5" y="40.2">04B1016</text>
<text x="315.8" y="40.2">1</text>
<text x="319.3" y="40.2">W24x62</text>
<text x="354.9" y="40.2">48</text>
<text x="358.9" y="40.2">9</text>
<text x="370.1" y="40.2">B2E A992</text>
<text x="400.8" y="40.2">3025</text>
<text x="411.4" y="40.2">3025</text>
<text x="290.9" y="45">2</text>
<text x="294.5" y="45">a986</text>
<text x="315.8" y="45">2</text>
<text x="319.3" y="45">L4x4x</text>
<text x="356" y="45">1</text>
<text x="358.9" y="45">5</text>
<text x="370.1" y="45">A36</text>
<text x="403.2" y="45">12</text>
<text x="413.8" y="45">24</text>
<text x="290.9" y="49.7">6</text>
<text x="315.8" y="49.7">6</text>
<text x="322.2" y="49.7">DiaF1852N</text>
<text x="356" y="49.7">0</text>
<text x="358.9" y="49.7">2</text>
<text x="404.3" y="49.7">1</text>
<text x="415" y="49.7">4</text>
<text x="319.3" y="59.3">FIELDBOLTS</text>
<text x="289.8" y="64">18</text>
<text x="322.2" y="64">DiaF1852N</text>
<text x="356" y="64">0</text>
<text x="358.9" y="64">2</text>
<text x="325.3" y="163.4">FOR SHOP USE :</text>
<text x="383.7" y="163.4">QUALITY CONTROL</text>
<text x="391.4" y="167.8">CHECK</text>
</g>
<g font-size="3.1">
<text x="360" y="39.4">9/</text>
<text x="361.4" y="40.5">16</text>
<text x="324.6" y="44.1">5/</text>
<text x="326" y="45.3">16</text>
<text x="360" y="44.1">1/</text>
<text x="361.4" y="45.3">2</text>
<text x="319.3" y="48.9">3/</text>
<text x="320.7" y="50">4</text>
<text x="360" y="48.9">1/</text>
<text x="361.4" y="50">4</text>
<text x="319.3" y="63.2">3/</text>
<text x="320.7" y="64.3">4</text>
<text x="336.2" y="167.4">INITIAL</text>
<text x="350" y="167.1">HOURS</text>
<text x="364.6" y="167.2">DATE</text>
<text x="325.2" y="171.3">CUT</text>
<text x="399.8" y="172.8">DIMENSIONAL</text>
<text x="325.1" y="175.8">VISUAL</text>
<text x="399.8" y="177.9">VISUAL</text>
<text x="325.5" y="180">DATE</text>
<text x="325.7" y="184.4">DATE</text>
<text x="399.8" y="183.1">DATE</text>
<text x="346" y="215">MISCELLANEOUS METALS FABRICATORAND ERECTORS</text>
<text x="346" y="218.6">623 BAUMGARDNER ROAD, LANCASTER, PA17603</text>
<text x="346" y="225.8">WWW.STEELFABENTERPRISES.COM</text>
<text x="346" y="222.2">TEL. (717)464-0330</text>
<text x="378.3" y="222.2">FAX (717)464-9464</text>
<text x="324.7" y="230.5">PROJECT OWNER : CK CAPITAL, LLC</text>
<text x="208.8" y="238.8">ALL RE-ENTRANT CUT</text>
<text x="324.7" y="235.1">PROJECT DESCRIPTION : CLEVELAND BROTHERS-MILESBURG</text>
<text x="324.9" y="239.5">PROJECTADDRESS : 1025N. EAGLE VALLEY ROAD, HOWARD, PA16841</text>
<text x="208.8" y="242.5">TO BE</text>
<text x="218.4" y="242.5">&quot; RADIUSED (U.N.O)</text>
<text x="242.9" y="245.3">REV#</text>
<text x="252.7" y="245.3">DWN BY</text>
<text x="278.1" y="245.3">DESCRIPTION</text>
<text x="313.5" y="245.3">DATE</text>
<text x="324.9" y="244.2">CONTRACTOR : KINSLEY CONSTRUCTION, INC.</text>
<text x="208.5" y="247">WELDS : E70XX</text>
<text x="208.7" y="251.7">HOLES :</text>
<text x="224.2" y="251.8">&quot; DIA(U.N.O)</text>
<text x="242.9" y="249.9">A</text>
<text x="252.7" y="249.9">GSV</text>
<text x="264.9" y="249.9">ISSUED FORAPPROVAL</text>
<text x="309" y="249.9">Jun 11</text>
<text x="315.5" y="249.9">2025</text>
<text x="325.1" y="250">DRAWN BY : BAS</text>
<text x="358.2" y="250.5">DATE : 06-07-2025</text>
<text x="379.3" y="248.9">PROJ.</text>
<text x="407.2" y="250.5">REV #</text>
<text x="208.7" y="256.3">MAT'L :</text>
<text x="219.3" y="256.4">A36 (U.N.O)</text>
<text x="242.9" y="253.8">0</text>
<text x="252.7" y="253.8">GSV</text>
<text x="264.9" y="253.8">ISSUED FOR FABRICATION</text>
<text x="309" y="253.8">Jul 28</text>
<text x="315" y="253.8">2025</text>
<text x="325" y="257.6">CHECKED BY : GSV</text>
<text x="358.3" y="257.7">DATE : 06-09-2025</text>
<text x="379.3" y="252.5">NO. :</text>
<text x="379.5" y="255.9">DWG</text>
<text x="410.6" y="255.5">0</text>
<text x="208.6" y="260.7">CLEAN : SSPC-SP3</text>
<text x="324.9" y="262.9">DWG DESCRIPTION :</text>
<text x="350.4" y="263">BEAM DETAIL</text>
<text x="379.5" y="259.5">NO. :</text>
<text x="208.9" y="265">PAINT : SHOP PRIMER</text>
</g>
<g font-size="2.7">
<text x="336.1" y="189">THE INFORMATION NOTED HEREON THIS DRAWING IS THE</text>
<text x="336.1" y="195.4">NOTED BE USED WITHOUT WRITTEN CONSENT.</text>
<text x="336.1" y="192.2">PROPERTY OF STEEL FAB ENTERPRISES, INC.AND SHALL</text>
</g>
<g font-size="2.6">
<text x="215.9" y="241.8">1/</text>
<text x="217.4" y="242.7">2</text>
<text x="219.3" y="251.1">13/</text>
<text x="222" y="252.1">16</text>
</g>
<g font-size="2.5">
<text x="11.7" y="237.1" transform="rotate(-90 11.7 237.1)">03:32:27</text>
<text x="11.8" y="244.4" transform="rotate(-90 11.8 244.4)">2025</text>
<text x="11.8" y="250.1" transform="rotate(-90 11.8 250.1)">Jul 29</text>
<text x="11.9" y="265.8" transform="rotate(-90 11.9 265.8)">PRINTED ON</text>
</g>
</svg>
